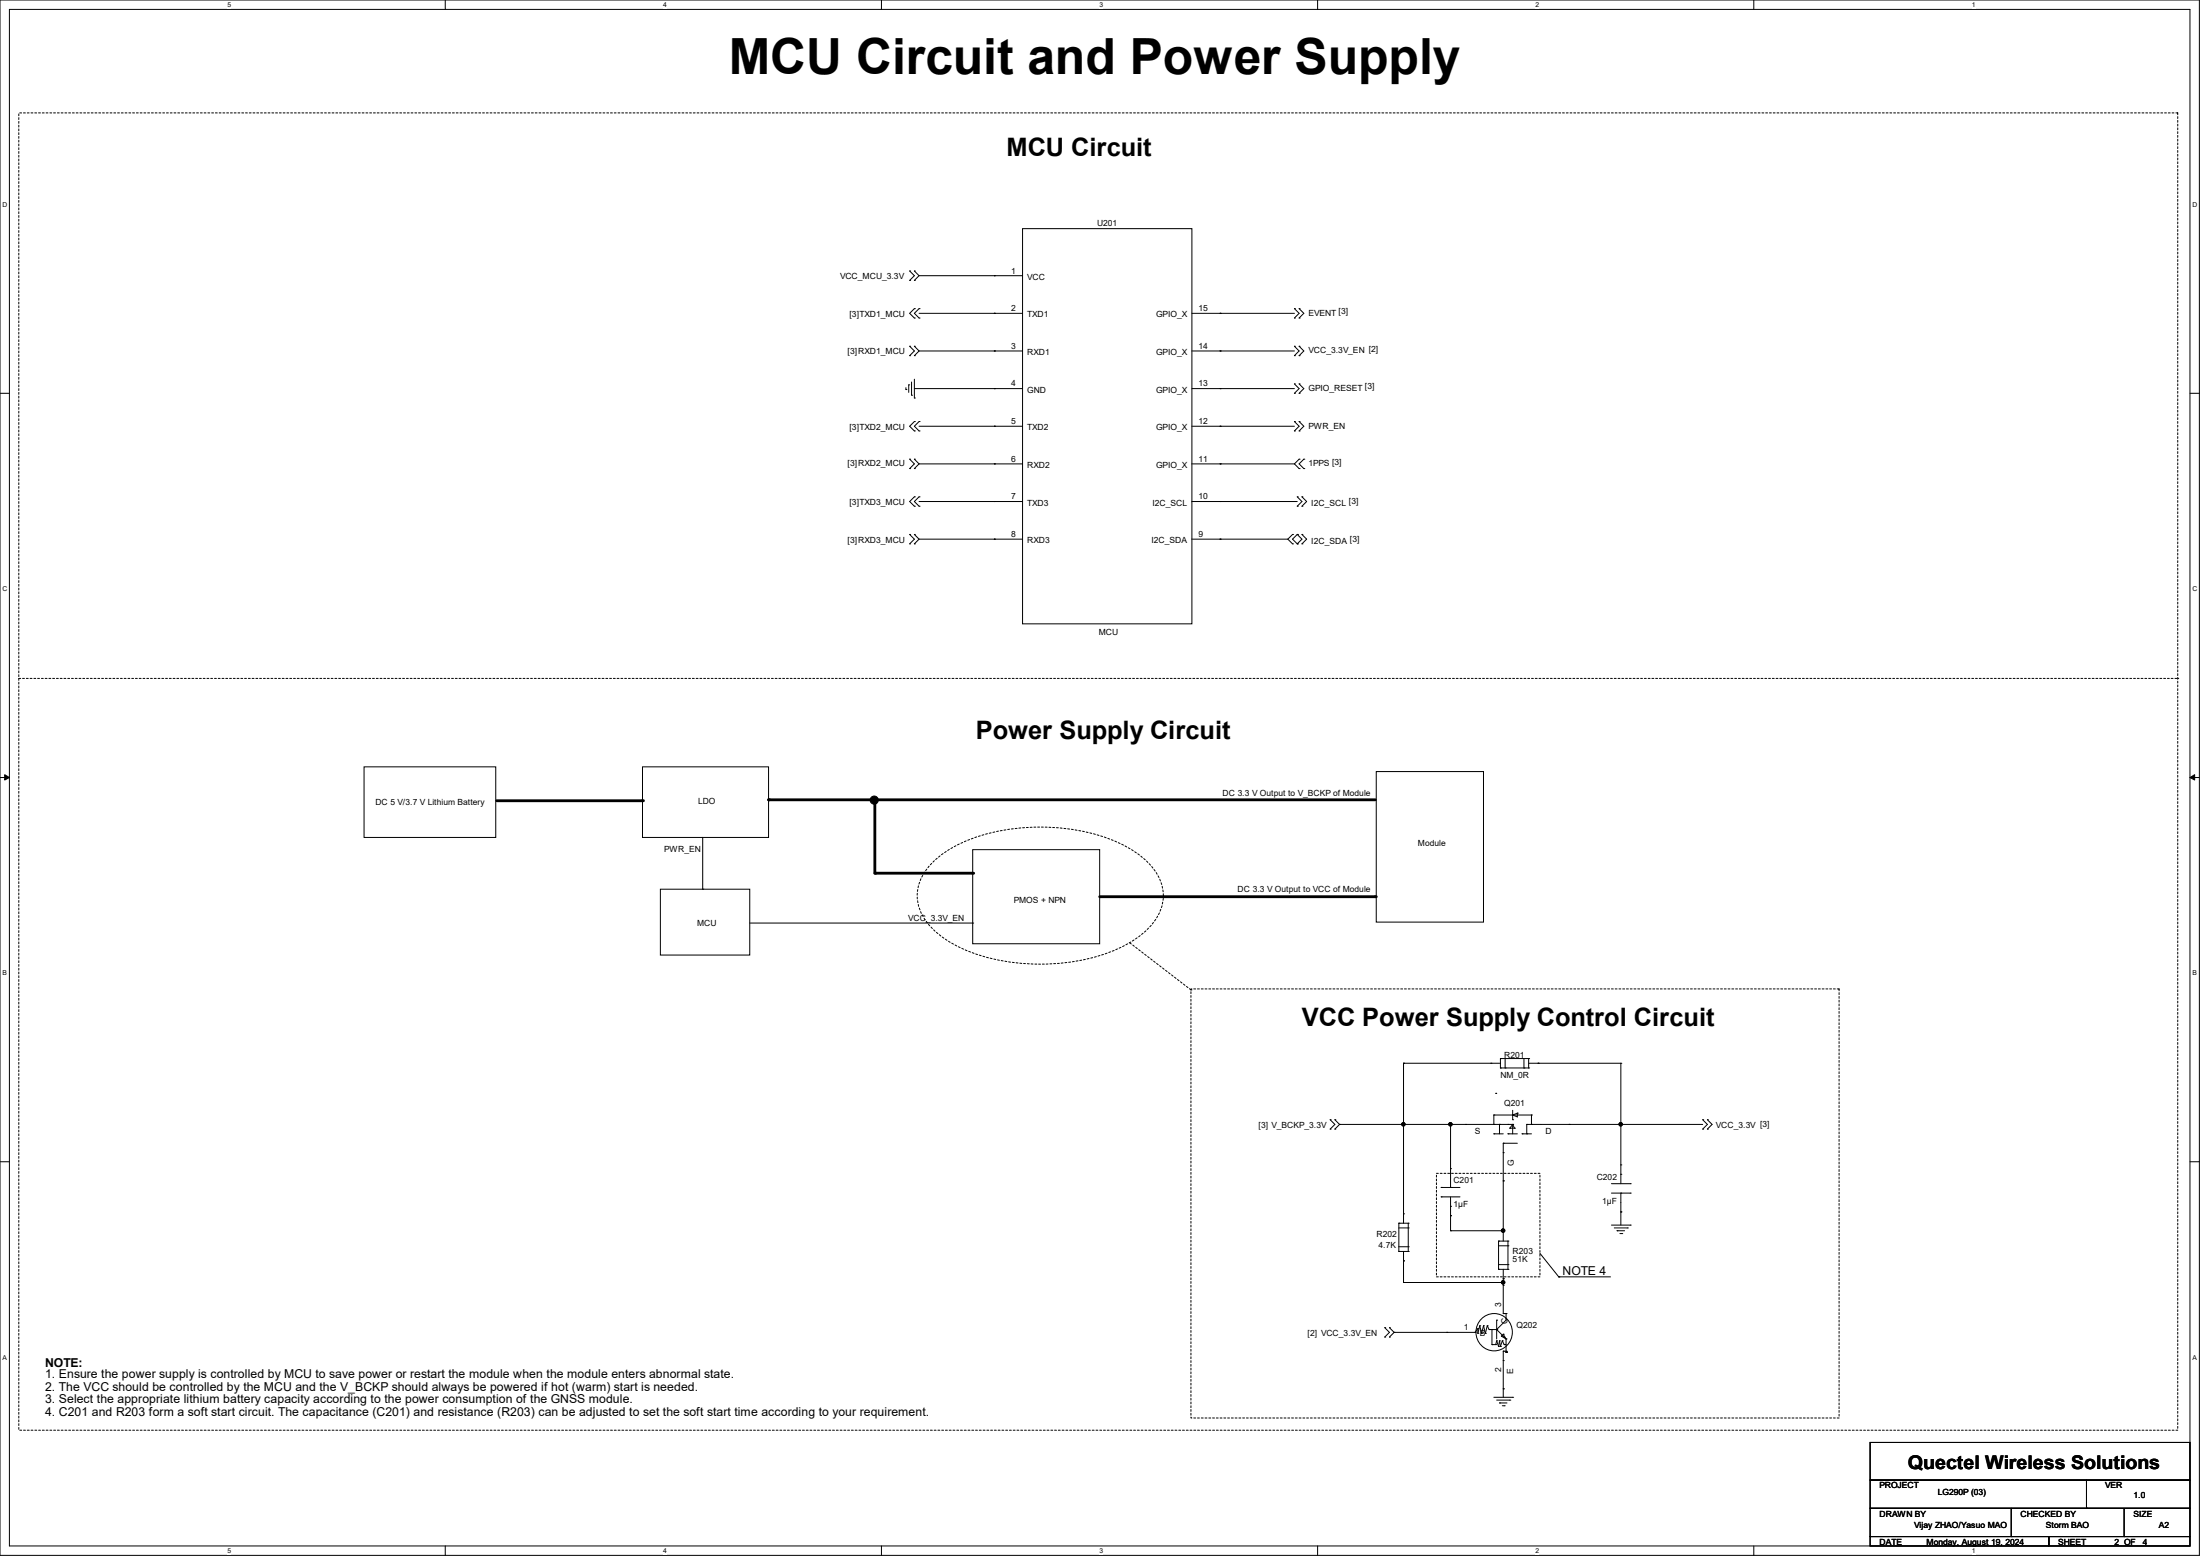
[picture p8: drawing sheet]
<svg xmlns="http://www.w3.org/2000/svg" width="297mm" height="210mm" viewBox="0 0 297 210" stroke-linecap="round" stroke-linejoin="round" font-family="sans-serif">
<path d="M0 0h296.9v209.9h-296.9zM1.3 1.3h294.4v207.4h-294.4z" fill="none" stroke="#000" stroke-width=".14"/>
<g fill="#fff">
<path d="M30.7 .1h.5v1h-.5z"/>
<path d="M30.7 208.8h.5v1h-.5z"/>
</g>
<path d="M60.1 0v1.3M60.1 208.7v1.2" fill="none" stroke="#000" stroke-width=".14"/>
<g fill="#fff">
<path d="M89.5 .1h.5v1h-.5z"/>
<path d="M89.5 208.8h.5v1h-.5z"/>
</g>
<path d="M119 0v1.3M119 208.7v1.2" fill="none" stroke="#000" stroke-width=".14"/>
<g fill="#fff">
<path d="M148.4 .1h.5v1h-.5z"/>
<path d="M148.4 208.8h.5v1h-.5z"/>
</g>
<path d="M177.9 0v1.3M177.9 208.7v1.2" fill="none" stroke="#000" stroke-width=".14"/>
<g fill="#fff">
<path d="M207.3 .1h.5v1h-.5z"/>
<path d="M207.3 208.8h.5v1h-.5z"/>
</g>
<path d="M236.8 0v1.3M236.8 208.7v1.2" fill="none" stroke="#000" stroke-width=".14"/>
<g fill="#fff">
<path d="M266.2 .1h.5v1h-.5z"/>
<path d="M266.2 208.8h.5v1h-.5z"/>
<path d="M.3 27.2h.7v1h-.7z"/>
<path d="M296 27.2h.6v1h-.6z"/>
<path d="M.3 79h.7v1h-.7z"/>
<path d="M296 79h.6v1h-.6z"/>
</g>
<path d="M0 53.1h1.3M295.7 53.1h1.2" fill="none" stroke="#000" stroke-width=".14"/>
<g fill="#fff">
<path d="M.3 130.9h.6v1h-.6z"/>
<path d="M296 130.9h.6v1h-.6z"/>
</g>
<path d="M0 104.9h1.3M295.7 104.9h1.2" fill="none" stroke="#000" stroke-width=".14"/>
<path d="M.6 104.6l.7 .3-.7 .4zM295.7 104.9l.6-.3v.7z" fill="#000" stroke="#000" stroke-width=".14"/>
<g fill="#fff">
<path d="M.3 182.7h.6v1h-.6z"/>
<path d="M296 182.7h.5v1h-.5z"/>
</g>
<g fill="none" stroke="#000" stroke-width=".14">
<path d="M122.8 36.6h.1M122.8 37.8h.1M122.8 36.6l.6 .6-.6 .6M123.4 37.8h.1M123.4 36.6h.1M123.4 36.6l.7 .6M124.1 37.2l-.7 .6M124.1 37.2h13.9M134.2 37.2h.1M138 30.9h22.9v53.3h-22.9zM122.3 52.6h.1M122.3 52.3v.3"/>
<path d="M122.7 51.9h.1M122.7 51.9v1.1M122.8 46.7h.1M122.8 48h.1M122.8 46.7l.6 .7-.6 .6M123.1 53.3h.1M123.1 51.6v1.7M123.4 53.7h.1M123.4 48h.1M123.4 46.7h.1M123.4 41.7h.1M123.4 42.9h.1"/>
<path d="M123.4 56.9h.1M123.4 58.2h.1M123.4 51.2v2.5M123.4 46.7l.7 .7M123.4 41.7l-.6 .6 .6 .6M123.4 56.9l-.6 .6 .6 .7M123.4 52.5h14.6M124.1 41.7h.1M124.1 42.9h.1M124.1 56.9h.1M124.1 58.2h.1M124.1 47.4l-.7 .6"/>
<path d="M124.1 41.7l-.7 .6 .7 .6M124.1 56.9l-.7 .6 .7 .7M124.1 42.3h13.9M124.1 47.4h13.9M124.1 57.5h13.9M134.2 42.3h.1M134.2 47.4h.1M134.2 52.5h.1M134.2 57.5h.1M160.9 42.3h13.9M160.9 47.4h13.9M160.9 52.5h13.9"/>
<path d="M160.9 57.5h13.9M164.7 57.5h.1M164.7 52.5h.1M164.7 47.4h.1M164.7 42.3h.1M174.8 58.2h.1M174.8 56.9h.1M174.8 53.1h.1M174.8 51.8h.1M174.8 48h.1M174.8 46.7h.1M174.8 42.9h.1"/>
<path d="M174.8 41.7h.1M174.8 56.9l.6 .6-.6 .7M174.8 51.8l.6 .7-.6 .6M174.8 46.7l.6 .7-.6 .6M174.8 41.7l.6 .6-.6 .6M175.4 58.2h.1M175.4 56.9h.1M175.4 53.1h.1M175.4 51.8h.1M175.4 48h.1M175.4 46.7h.1M175.4 42.9h.1"/>
<path d="M175.4 41.7h.1M175.4 56.9l.6 .6-.6 .7M175.4 51.8l.6 .7-.6 .6M175.4 46.7l.6 .7-.6 .6M175.4 41.7l.6 .6-.6 .6M122.8 72.1h.1M122.8 73.4h.1M122.8 62h.1M122.8 63.2h.1M122.8 72.1l.6 .7-.6 .6M122.8 62l.6 .6-.6 .6M123.4 73.4h.1"/>
<path d="M123.4 72.1h.1M123.4 63.2h.1M123.4 62h.1M123.4 67.1h.1M123.4 68.3h.1M123.4 72.1l.7 .7M123.4 62l.7 .6M123.4 67.1l-.6 .6 .6 .6M124.1 67.1h.1M124.1 68.3h.1M124.1 72.8l-.7 .6M124.1 62.6l-.7 .6"/>
<path d="M124.1 67.1l-.7 .6 .7 .6M124.1 62.6h13.9M124.1 67.7h13.9M124.1 72.8h13.9M134.2 62.6h.1M134.2 67.7h.1M134.2 72.8h.1M160.9 62.6h13.9M160.9 67.7h14.2M160.9 72.8h13M164.7 62.6h.1M164.7 67.7h.1"/>
<path d="M164.7 72.8h.1M173.9 72.8l.6 .6M174.5 73.4h.1M174.5 72.1h.1M174.5 72.1l-.6 .7M174.8 62.6l.6 .6M175.1 68.3h.1M175.1 67.1h.1M175.1 73.4h.1M175.1 72.1h.1M175.1 67.1l.7 .6-.7 .6M175.1 72.1l.7 .7-.7 .6"/>
<path d="M175.1 72.1l-.6 .7 .6 .6M175.4 62h.1M175.4 63.2h.1M175.4 62l-.6 .6M175.8 68.3h.1M175.8 67.1h.1M175.8 73.4h.1M175.8 72.1h.1M175.8 67.1l.6 .6-.6 .6M175.8 72.1l.6 .7-.6 .6M176 63.2h.1M176 62h.1"/>
<path d="M176 62l-.6 .6 .6 .6M49.1 103.5h17.8v9.5h-17.8zM86.7 103.5h17.1v9.5h-17.1zM94.9 113v7M131.3 114.7h17.2v12.7h-17.2zM185.8 104.1h14.5v20.4h-14.5zM89.2 120h12v8.9h-12zM94.9 120h.1M101.2 124.6h30.1M131.3 124.6h.1M0 156.8h1.3M179.6 151.1h.1"/>
<path d="M179.6 152.4h.1M179.6 151.1l.6 .7-.6 .6M180.2 152.4h.1M180.2 151.1h.1M180.2 151.1l.6 .7M180.8 151.8h.1M180.8 151.8l-.6 .6M180.8 151.8h23.4M189.5 151.8h.1M189.5 143.5h.1M189.5 143.5h13.1M189.5 143.5v21.6"/>
<path d="M195.8 157.7h.1M195.8 151.8h.1M195.8 151.8v8.5M197.9 151.8h.1M201.3 143.5h.1M201.7 153h.1M201.7 151.8h.1M201.7 150.5h.1M201.7 153h1.2M201.7 150.5v1.3M201.7 150.5h5.1M201.9 147.6h.1"/>
<path d="M201.9 147.6h.2M202.4 151.8h.1M202.4 151.8v1.2M202.6 144.1h.1M202.6 142.9h.1M202.6 142.9v1.2M202.6 144.1h3.8M202.6 142.9h3.8M202.9 154.3h.1M202.9 155.6h.1M202.9 159.4h.1M202.9 154.3h2"/>
<path d="M202.9 154.3v13.2M203.2 144.1h.1M203.2 142.9v1.2M203.6 151.8h.1M203.6 153h.1M203.6 153h1.3M203.8 152.3h.1M203.8 152.3h.7M204.2 151.1h.1M204.2 150.5h.1M204.2 151.8h.1M204.2 149.9v1.2"/>
<path d="M204.2 151.8v1.2M204.2 151.8l.3 .5M204.2 151.8l-.4 .5M204.5 152.3h.1M204.9 150.2h.1M204.9 150.2l-.7 .3M204.9 150.2v.5l-.7-.2M205.5 153h.1M205.5 153h1.3M205.7 144.1h.1M205.7 142.9v1.2M206.1 151.8h.1"/>
<path d="M206.1 153h.1M206.1 151.8h23.8M206.1 151.8v1.2M206.4 144.1h.1M206.4 142.9h.1M206.4 142.9v1.2M206.4 143.5h12.4M206.8 150.5h.1M206.8 151.8h.1M206.8 150.5v1.3M207.6 143.5h.1M211.8 151.8h.1"/>
<path d="M217.6 159.8h2.5M218.8 158.5h.1M218.8 157.2h.1M218.8 143.5h.1M218.8 151.8h.1M218.8 143.5v16.3M220.1 159.8h.1M229.9 152.4h.1M229.9 151.1h.1M229.9 151.1l.6 .7-.6 .6M230.5 152.4h.1M230.5 151.1h.1"/>
<path d="M230.5 151.1l.6 .7-.6 .6M295.7 156.8h1.2M186.9 179.2h.1M186.9 179.2l.7 .6-.7 .7M187.6 179.2h.1M187.6 179.2l.6 .6M188.2 179.8h.1M188.2 179.8l-.6 .7M188.2 179.8h10.9M188.8 165.1h.1M188.8 168.9h.1M188.8 165.7h1.3"/>
<path d="M188.8 168.9h1.3M188.8 165.1h1.3M188.8 165.1v3.8M188.8 168.3h1.3M189.5 170.2h.1M189.5 163.8h.1M189.5 173.1h.1M189.5 168.9v4.2M189.5 173.1h13.4M190.1 168.9h.1M190.1 165.1h.1M190.1 168.3h.1"/>
<path d="M190.1 165.7h.1M190.1 165.1v3.8M194.6 160.3h.1M194.6 161.5h.1M194.6 160.3h2.5M194.6 161.5h2.5M195.3 179.8h.1M195.8 160.3h.1M195.8 162.8h.1M195.8 164.1h.1M195.8 166.1h.1M195.8 166.1h7.1"/>
<path d="M195.8 161.5v4.6M199.1 179.8h.1M199.5 180h.1M199.5 179.3h.1M199.5 179.3v.7M199.5 179.3l-.4 .5M199.8 178.9h.1M199.8 178.9l.2 1.1M199.8 178.9l-.3 1.1M200 180h.1M200.3 178.9h.1M200.3 178.9l.2 1.1"/>
<path d="M200.3 178.9l-.3 1.1M200.5 180h.1M200.8 178.9h.1M200.8 178.9l.2 .6M200.8 178.9l-.3 1.1M201 179.5h.1M201 179.5h1.1M201.4 179.5h.1M201.4 179.5v2M202.1 178.2h.1M202.1 179.5h.1M202.1 178.2v2.5"/>
<path d="M202.1 179.5l1.2 1.2M202.3 167.5h.1M202.3 171.3h.1M202.3 171.3h1.3M202.3 167.5h1.3M202.3 167.5v3.8M202.3 170.7h1.3M202.3 168.1h1.3M202.9 172.6h.1M202.9 166.2h.1M202.9 177.3h.1M202.9 173.5h.1"/>
<path d="M202.9 166.1h.1M202.9 173.1h.1M202.9 171.3v6M202.9 177.3h.4M203.3 177.3h.1M203.3 177.3v.9l-1.2 1.3M203.6 171.3h.1M203.6 167.5h.1M203.6 170.7h.1M203.6 168.1h.1M203.6 167.5v3.8M207.9 169.2l2.5 3.1"/>
<path d="M210.4 172.3h.1M210.4 172.3h7M217.6 165.4h2.5M217.6 161h2.5M217.9 165.7h1.8M218.3 166.1h.1M218.3 166.1h1M218.7 166.5h.2M218.8 161h.1M218.8 163.6h.1M218.8 161v4.4M218.9 166.5h.1"/>
<path d="M219.7 165.7h.1M220.1 165.4h.1M220.1 161h.1M186.9 180.5h.1M187.6 180.5h.1M201.4 181.5h.1M201.4 181.5h.5M201.7 188.6h2.5M201.9 181.5h.1M202.1 181h.1M202.1 189h1.7M202.1 181l.2 .7"/>
<path d="M202.1 181l-.2 .5M202.3 181.7h.1M202.4 189.4h.1M202.4 181h.1M202.4 189.4h1.1M202.4 181l.2 .7M202.4 181l-.1 .7M202.6 181.7h.1M202.7 180.3h.1M202.7 180.3l.6 .4M202.8 181h.1M202.8 189.7h.3"/>
<path d="M202.8 181l.3 .5M202.8 181l-.2 .7M202.9 180.1h.1M202.9 182.4h.1M202.9 183.6h.1M202.9 187.5h.1M202.9 182.4v6.2M202.9 180.1l.4 .6M202.9 180.1l-.2 .2M202.9 182.4h.4M203.1 189.7h.1M203.1 181.5h.1"/>
<path d="M203.1 181.5h.2M203.3 182.5h.1M203.3 180.7h.1M203.3 182.4h.1M203.3 180.7v1.7M203.8 189h.1M204.2 188.6h.1M252.5 194.7h43.2v5.1h-43.2zM252.5 199.8h43.2v3.8h-43.2zM281.7 199.8v3.8M252.5 203.6h43.2v3.8h-43.2zM252.5 207.4h24.1v1.3h-24.1z"/>
<path d="M271.5 207.4h.1M271.5 203.6v3.8M276.6 207.4h19.1v1.3h-19.1zM281.7 203.6h.1M286.8 207.4h.1M286.8 203.6v3.8"/>
<circle cx="201.7" cy="179.8" r="2.48"/>
</g>
<path d="M2.5 15.2h291.5v177.8h-291.5zM2.5 91.6h291.5M294 91.6h.1M126.1 116.2a19.3 19.3 0 0 1 10.8-4.4 26.9 26.9 0 0 1 14.7 2.2 10.1 10.1 0 0 1 5.1 4.9 5.9 5.9 0 0 1-1.9 6.7 19.3 19.3 0 0 1-10.8 4.3 26.9 26.9 0 0 1-14.7-2.2 10.1 10.1 0 0 1-5.1-4.8 5.9 5.9 0 0 1 1.9-6.7zM152.5 127.3l8.3 6.3M160.8 133.5h87.5v57.9h-87.5zM160.8 133.6h.1M193.9 158.4h14v13.9h-14z" fill="none" stroke="#000" stroke-width=".14" stroke-dasharray=".3"/>
<path d="M67.1 108.1h19.6M103.8 107.9h81.9M118.1 108.2v9.7M118.2 117.9h13.1M148.5 121h37.2" fill="none" stroke="#000" stroke-width=".38"/>
<g fill="#000">
<circle cx="86.7" cy="108.1" r=".19"/>
<circle cx="103.8" cy="107.9" r=".19"/>
<circle cx="118.1" cy="117.9" r=".19"/>
<circle cx="131.3" cy="117.9" r=".19"/>
<circle cx="185.7" cy="121" r=".19"/>
</g>
<g fill="#000" stroke="#000" stroke-width=".14">
<circle cx="118" cy="108" r=".55"/>
<circle cx="189.5" cy="151.7" r=".23"/>
<circle cx="195.8" cy="151.7" r=".23"/>
<circle cx="218.8" cy="151.7" r=".23"/>
<circle cx="202.9" cy="173.1" r=".23"/>
<circle cx="202.9" cy="166.1" r=".23"/>
</g>
<text font-size="6.7" x="98.4" y="10">MCU Circuit and Power Supply</text>
<g font-size="3.4">
<text x="135.9" y="21.1">MCU Circuit</text>
<text x="131.7" y="99.7">Power Supply Circuit</text>
<text x="175.8" y="138.4">VCC Power Supply Control Circuit</text>
</g>
<text font-size="2.5" x="257.6" y="198.3">Quectel Wireless Solutions</text>
<g font-size="1.7">
<text x="210.9" y="172">NOTE 4</text>
<text x="6.1" y="184.5">NOTE:</text>
<text x="6.1" y="186">1. Ensure the power supply is controlled by MCU to save power or restart the module when the module enters abnormal state.</text>
<text x="6.1" y="187.7">2. The VCC should be controlled by the MCU and the V_BCKP should always be powered if hot (warm) start is needed.</text>
<text x="6.1" y="189.4">3. Select the appropriate lithium battery capacity according to the power consumption of the GNSS module.</text>
<text x="6.1" y="191.1">4. C201 and R203 form a soft start circuit. The capacitance (C201) and resistance (R203) can be adjusted to set the soft start time according to your requirement.</text>
</g>
<g font-size="1.1">
<text x="148.1" y="30.6">U201</text>
<text x="113.4" y="37.7">VCC_MCU_3.3V</text>
<text x="136.5" y="36.9">1</text>
<text x="136.5" y="42">2</text>
<text x="138.7" y="37.8">VCC</text>
<text x="161.8" y="42">15</text>
<text x="114.4" y="47.8">[3]RXD1_MCU</text>
<text x="114.7" y="42.8">[3]TXD1_MCU</text>
<text x="136.5" y="47.1">3</text>
<text x="138.7" y="42.8">TXD1</text>
<text x="138.7" y="47.9">RXD1</text>
<text x="156.1" y="47.9">GPIO_X</text>
<text x="156.1" y="42.8">GPIO_X</text>
<text x="161.8" y="47.1">14</text>
<text x="176.7" y="47.7">VCC_3.3V_EN [2]</text>
<text x="176.7" y="42.6">EVENT [3]</text>
<text x="136.5" y="52.2">4</text>
<text x="138.7" y="53">GND</text>
<text x="156.1" y="53">GPIO_X</text>
<text x="161.8" y="52.2">13</text>
<text x="176.7" y="52.8">GPIO_RESET [3]</text>
<text x="114.7" y="58">[3]TXD2_MCU</text>
<text x="136.5" y="57.2">5</text>
<text x="138.7" y="58.1">TXD2</text>
<text x="156.1" y="58.1">GPIO_X</text>
<text x="161.8" y="57.2">12</text>
<text x="176.7" y="57.9">PWR_EN</text>
<text x="114.4" y="63">[3]RXD2_MCU</text>
<text x="136.5" y="62.3">6</text>
<text x="138.7" y="63.2">RXD2</text>
<text x="156.1" y="63.2">GPIO_X</text>
<text x="161.8" y="62.3">11</text>
<text x="176.7" y="63">1PPS [3]</text>
<text x="114.7" y="68.2">[3]TXD3_MCU</text>
<text x="136.5" y="67.4">7</text>
<text x="138.7" y="68.2">TXD3</text>
<text x="155.6" y="68.2">I2C_SCL</text>
<text x="161.8" y="67.4">10</text>
<text x="177" y="68.3">I2C_SCL [3]</text>
<text x="114.4" y="73.2">[3]RXD3_MCU</text>
<text x="136.5" y="72.5">8</text>
<text x="138.7" y="73.3">RXD3</text>
<text x="155.4" y="73.3">I2C_SDA</text>
<text x="161.8" y="72.5">9</text>
<text x="177" y="73.4">I2C_SDA [3]</text>
<text x="148.3" y="85.7">MCU</text>
<text x="165.1" y="107.4">DC 3.3 V Output to V_BCKP of Module</text>
<text x="50.7" y="108.7">DC 5 V/3.7 V Lithium Battery</text>
<text x="94.2" y="108.5">LDO</text>
<text x="89.7" y="115">PWR_EN</text>
<text x="191.4" y="114.1">Module</text>
<text x="94.1" y="124.9">MCU</text>
<text x="122.6" y="124.3">VCC_3.3V_EN</text>
<text x="136.9" y="121.9">PMOS + NPN</text>
<text x="167.1" y="120.4">DC 3.3 V Output to VCC of Module</text>
<text x="203.1" y="142.8">R201</text>
<text x="202.6" y="145.5">NM_0R</text>
<text x="203.1" y="149.3">Q201</text>
<text x="169.9" y="152.2">[3] V_BCKP_3.3V</text>
<text x="199.1" y="153.1">S</text>
<text x="208.7" y="153.1">D</text>
<text x="231.6" y="152.2">VCC_3.3V [3]</text>
<text x="196.2" y="159.7">C201</text>
<text x="204.4" y="157.3" transform="rotate(-90 204.4 157.3)">G</text>
<text x="215.6" y="159.2">C202</text>
<text x="185.8" y="167">R202</text>
<text x="196.2" y="162.9">1μF</text>
<text x="216.3" y="162.5">1μF</text>
<text x="186.1" y="168.5">4.7K</text>
<text x="204.2" y="169.2">R203</text>
<text x="204.2" y="170.4">51K</text>
<text x="197.6" y="179.5">1</text>
<text x="202.7" y="176.4" transform="rotate(-90 202.7 176.4)">3</text>
<text x="203.5" y="178.8" transform="rotate(-90 203.5 178.8)">C</text>
<text x="204.7" y="179.3">Q202</text>
<text x="176.5" y="180.3">[2] VCC_3.3V_EN</text>
<text x="199.8" y="180.4">B</text>
<text x="202.7" y="185.2" transform="rotate(-90 202.7 185.2)">2</text>
<text x="204.3" y="185.4" transform="rotate(-90 204.3 185.4)">E</text>
<text x="253.7" y="200.9">PROJECT</text>
<text x="261.6" y="201.8">LG290P (03)</text>
<text x="284.2" y="200.9">VER</text>
<text x="288" y="202.1">1.0</text>
<text x="253.7" y="208.5">DATE</text>
<text x="253.7" y="204.7">DRAWN BY</text>
<text x="258.4" y="206.2">Vijay ZHAO/Yasuo MAO</text>
<text x="260.1" y="208.5">Monday, August 19, 2024</text>
<text x="272.8" y="204.7">CHECKED BY</text>
<text x="276.2" y="206.2">Storm BAO</text>
<text x="277.9" y="208.5">SHEET</text>
<text x="285.5" y="208.5">2 OF</text>
<text x="288" y="204.7">SIZE</text>
<text x="289.3" y="208.5">4</text>
<text x="291.5" y="206.2">A2</text>
</g>
<g font-size=".9">
<text x="30.7" y=".9">5</text>
<text x="89.5" y=".9">4</text>
<text x="148.4" y=".9">3</text>
<text x="207.3" y=".9">2</text>
<text x="266.2" y=".9">1</text>
<text x=".3" y="28">D</text>
<text x="296" y="28">D</text>
<text x=".3" y="79.8">C</text>
<text x="296" y="79.8">C</text>
<text x=".3" y="131.7">B</text>
<text x="296" y="131.7">B</text>
<text x=".3" y="183.5">A</text>
<text x="296" y="183.5">A</text>
<text x="30.7" y="209.6">5</text>
<text x="89.5" y="209.6">4</text>
<text x="148.4" y="209.6">3</text>
<text x="207.3" y="209.6">2</text>
<text x="266.2" y="209.6">1</text>
</g>
</svg>
